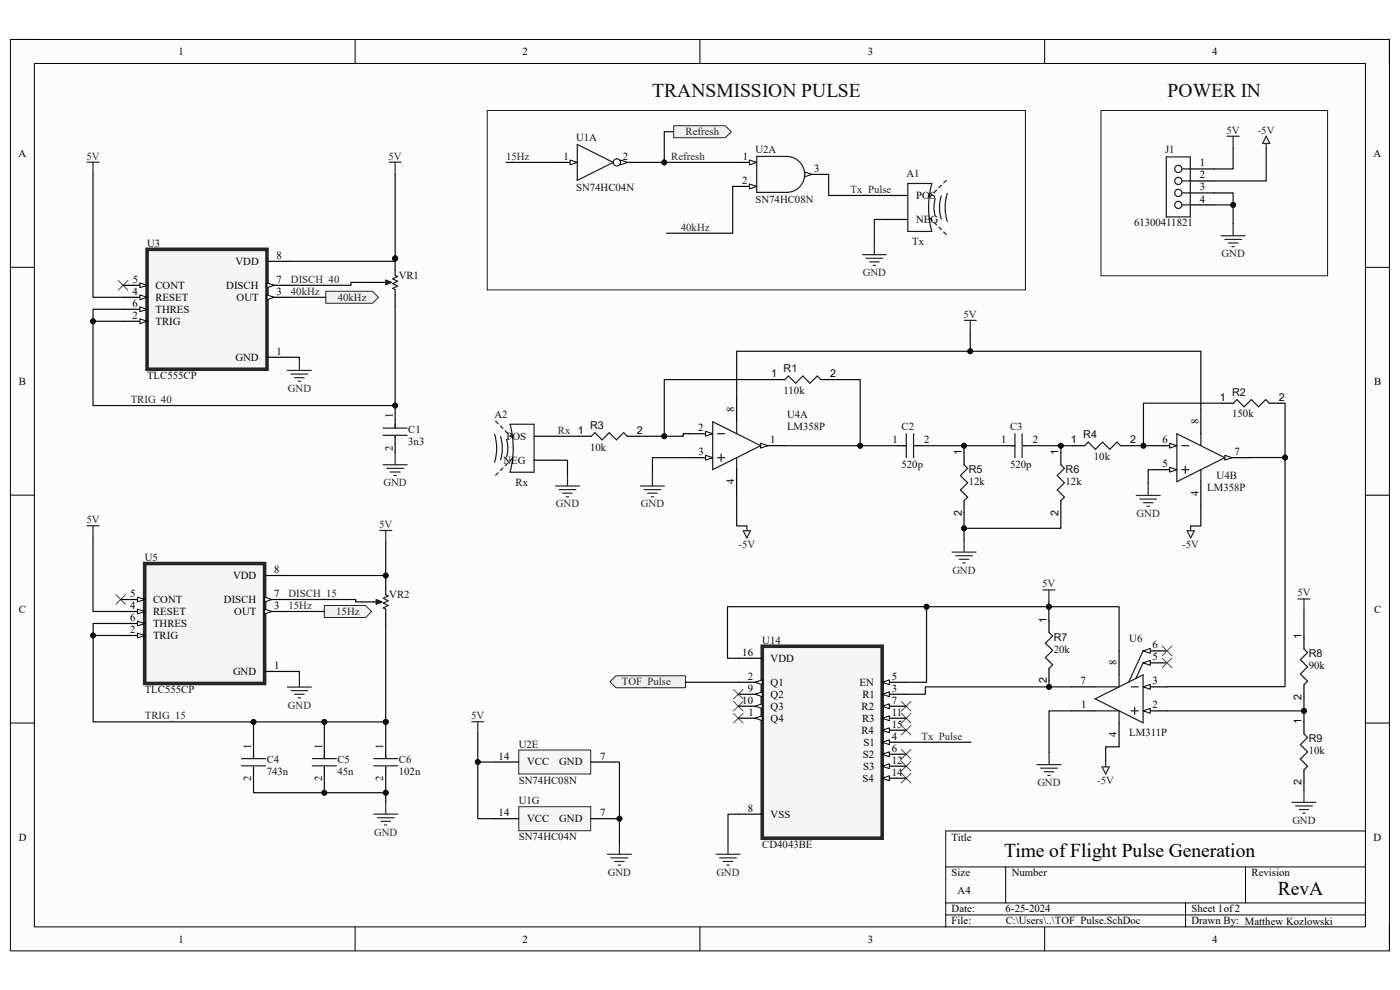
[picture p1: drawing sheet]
<svg xmlns="http://www.w3.org/2000/svg" width="297mm" height="210mm" viewBox="0 0 297 210" stroke-linecap="round" stroke-linejoin="round" font-family="sans-serif">
<path d="M2.2 8.4h292.6v193.3h-292.6z" fill-rule="evenodd" fill="#fcfcfc"/>
<path d="M2.2 8.4h292.6v193.3h-292.6z" fill="none" stroke="#000" stroke-width=".21"/>
<path d="M7.3 13.5h282.4v183.1h-282.4z" fill-rule="evenodd" fill="#fcfcfc"/>
<g fill="none" stroke="#000" stroke-width=".21">
<path d="M2.2 8.4h5.1M7.3 13.5h282.4v183.1h-282.4zM75.3 8.4v5.1M148.5 8.4v5.1M221.6 8.4v5.1M289.7 8.4h5.1v5.1M2.2 56.7h5.1M289.7 56.7h5.1M2.2 105h5.1M289.7 105.1h5.1M2.2 153.4h5.1M289.7 153.4h5.1"/>
<path d="M289.7 176.3h-89.1v20.3M75.3 196.6v5.1M148.5 196.6v5.1M200.6 183.9h89.1M200.6 191.5h89.1M200.6 194.1h89.1M213.4 183.9v7.6M221.6 196.6v5.1M251.5 191.5v5.1M264.2 183.9v7.6M294.8 196.6v5.1"/>
</g>
<g fill="none" stroke="#262626" stroke-width=".25">
<path d="M18.5 34.4h2.5M19.7 34.4v2.6M82.6 34.4h2.5M83.8 34.4v2.6M260.3 28.9h2.6M261.6 28.9v2.6M268.6 28.9l.8 1.5h-1.5zM268.6 30.4v1.1M259.1 50h5.1M259.8 50.8h3.6M260.6 51.6h2M261.4 52.3h.5"/>
<path d="M261.6 47.5v2.5M61 78.6h5.1M61.7 79.3h3.6M63.5 76v2.6M62.5 80.1h2M63.3 80.9h.5M81.3 98.6h5.1M82.1 99.4h3.5M83.8 96v2.6M82.8 100.1h2.1M83.6 100.9h.5"/>
</g>
<path d="M25.1 59.5l2 2M27.1 59.5l-2 2" fill="none" stroke="#4c4c4c" stroke-width=".21"/>
<path d="M76.7 127.7h2.6M81.8 122.6v2.5" fill="none" stroke="#000" stroke-width=".25"/>
<path d="M79.3 127.7h1.3" fill="none" stroke="#1c1c1c" stroke-width=".25"/>
<path d="M79.8 127.2l1.3 .5-1.3 .5z" fill="#1c1c1c"/>
<g fill="none" stroke="#1c1c1c" stroke-width=".25">
<path d="M247.4 33.3h5.1v12.7h-5.1zM250.7 38.4h1.8M250.7 35.8h1.8M250.7 43.5h1.8M250.7 40.9h1.8M79.8 127.2l1.3 .5-1.3 .5zM81.8 125.1v1.1l.5 .2-1 .5 1 .5-1 .5 1 .5-1 .6 .5 .2v1"/>
<circle cx="250" cy="38.4" r=".76"/>
<circle cx="250" cy="35.8" r=".76"/>
<circle cx="250" cy="43.5" r=".76"/>
<circle cx="250" cy="40.9" r=".76"/>
</g>
<path d="M252.5 38.4h5.1M252.5 35.8h5.1M252.5 40.9h5.1M252.5 43.5h5.1M81.8 130.2v2.6" fill="none" stroke="#000" stroke-width=".25"/>
<path d="M18.5 111.5h2.5M19.7 111.5v2.6M80.6 112.5h2.5M81.8 112.5v2.6M61 145.7h5.1M61.7 146.5h3.6M62.5 147.3h2M63.3 148h.5M63.5 143.2v2.5" fill="none" stroke="#262626" stroke-width=".25"/>
<path d="M24.6 126.2l2 2M26.6 126.2l-2 2" fill="none" stroke="#4c4c4c" stroke-width=".21"/>
<path d="M68.8 128.4h8.8l1.2 1.3-1.2 1.3h-8.8z" fill-rule="evenodd" fill="#f0f0f0"/>
<path d="M68.8 128.4h8.8l1.2 1.3-1.2 1.3h-8.8z" fill="none" stroke="#262626" stroke-width=".21"/>
<path d="M69.1 61.8h9.9l1.3 1.3-1.3 1.2h-9.9z" fill-rule="evenodd" fill="#f0f0f0"/>
<path d="M69.1 61.8h9.9l1.3 1.3-1.3 1.2h-9.9z" fill="none" stroke="#262626" stroke-width=".21"/>
<path d="M117.4 34.5h5.1M83.8 89v1.8M83.8 92.6v1.5M53.8 159.2v1.7M68.8 159.2v1.7M81.8 159.2v1.7M53.8 162.7v1.5M68.8 162.7v1.5M81.8 162.7v1.5" fill="none" stroke="#000" stroke-width=".25"/>
<g fill="none" stroke="#1c1c1c" stroke-width=".25">
<path d="M81.3 90.8h5.1M81.3 92.3h5.1M83.8 90.1v.7M83.8 92.6v.3M51.2 160.9h5.1M51.2 162.5h5.1M53.8 160.2v.7M53.8 162.7v.3M66.3 160.9h5.1M66.3 162.5h5.1M68.8 160.2v.7M68.8 162.7v.3"/>
<path d="M79.3 160.9h5.1M79.3 162.5h5.1M81.8 160.2v.7M81.8 162.7v.3"/>
</g>
<path d="M79.3 172.7h5.1M80.1 173.5h3.5M80.8 174.2h2M81.6 175h.5M81.8 170.2v2.5" fill="none" stroke="#262626" stroke-width=".25"/>
<path d="M120.9 33.9l1.6 .6-1.6 .5z" fill="#fbfbfb"/>
<path d="M120.9 33.9l1.6 .6-1.6 .5z" fill="none" stroke="#000" stroke-width=".21"/>
<path d="M130.1 34.5h5.1" fill="none" stroke="#000" stroke-width=".25"/>
<circle cx="130.9" cy="34.5" r=".76" fill="#fbfbfb"/>
<circle cx="130.9" cy="34.5" r=".76" fill="none" stroke="#000" stroke-width=".21"/>
<path d="M131.6 33.9l1.6 .6-1.6 .5z" fill="#fbfbfb"/>
<path d="M131.6 33.9l1.6 .6-1.6 .5z" fill="none" stroke="#000" stroke-width=".21"/>
<path d="M122.5 30.6l7.6 3.9-7.6 3.8z" fill="none" stroke="#1c1c1c" stroke-width=".25"/>
<path d="M110.1 171.1h15.2v5.1h-15.2z" fill-rule="evenodd" fill="#f5f5f5"/>
<path d="M110.1 171.1h15.2v5.1h-15.2z" fill="none" stroke="#262626" stroke-width=".21"/>
<path d="M105 173.7h5.1M125.3 173.7h5.1" fill="none" stroke="#000" stroke-width=".25"/>
<path d="M100.1 153.1h2.5M101.4 153.1v2.5M131.4 178.7v2.5M128.9 181.2h5.1M129.6 182h3.6M130.4 182.8h2M131.2 183.5h.5" fill="none" stroke="#262626" stroke-width=".25"/>
<circle cx="83.8" cy="54.8" r=".51" fill="#0e0e0e"/>
<circle cx="83.8" cy="54.8" r=".51" fill="none" stroke="#0e0e0e" stroke-width=".21"/>
<path d="M78.7 59.9h2.6M83.8 54.8v2.6" fill="none" stroke="#000" stroke-width=".25"/>
<circle cx="83.8" cy="54.8" r=".51" fill="#0e0e0e"/>
<circle cx="83.8" cy="54.8" r=".51" fill="none" stroke="#0e0e0e" stroke-width=".21"/>
<path d="M81.3 59.9h1.3" fill="none" stroke="#1c1c1c" stroke-width=".25"/>
<path d="M81.8 59.4l1.3 .5-1.3 .5z" fill="#1c1c1c"/>
<path d="M81.8 59.4l1.3 .5-1.3 .5zM83.8 57.4v1l.5 .2-1 .6 1 .5-1 .5 1 .5-1 .5 .5 .2v1.1" fill="none" stroke="#1c1c1c" stroke-width=".25"/>
<path d="M155.4 34.5h5.1M83.8 62.5v2.5" fill="none" stroke="#000" stroke-width=".25"/>
<path d="M159 33.9l1.5 .6-1.5 .5z" fill="#fbfbfb"/>
<path d="M159 33.9l1.5 .6-1.5 .5z" fill="none" stroke="#000" stroke-width=".21"/>
<path d="M155.4 39.5h5.1" fill="none" stroke="#000" stroke-width=".25"/>
<path d="M159 39l1.5 .5-1.5 .6z" fill="#fbfbfb"/>
<path d="M159 39l1.5 .5-1.5 .6z" fill="none" stroke="#000" stroke-width=".21"/>
<path d="M170.7 37h5.1" fill="none" stroke="#000" stroke-width=".25"/>
<path d="M170.7 36.5l1.5 .5-1.5 .5z" fill="#fbfbfb"/>
<path d="M170.7 36.5l1.5 .5-1.5 .5z" fill="none" stroke="#000" stroke-width=".21"/>
<path d="M160.5 33.2h6.4a3.8 3.8 0 0 1 3.8 3.8 3.8 3.8 0 0 1-3.8 3.8h-6.4z" fill="none" stroke="#1c1c1c" stroke-width=".25"/>
<path d="M110.1 159.1h15.2v5.1h-15.2z" fill-rule="evenodd" fill="#f5f5f5"/>
<path d="M110.1 159.1h15.2v5.1h-15.2z" fill="none" stroke="#262626" stroke-width=".21"/>
<path d="M187.5 41.5h5.1M187.5 46.6h5.1M113.3 92.5h5.1M113.3 97.6h5.1M161.4 94.5h5.1M190.5 94.6h1.8M194.1 94.6h1.5M213.5 94.6h1.8M217.1 94.6h1.5M105 161.7h5.1M125.3 161.7h5.1" fill="none" stroke="#000" stroke-width=".25"/>
<path d="M103.4 23.4h114.1v38.1h-114.1zM233.6 23.4h48v35.1h-48z" fill="none" stroke="#1c1c1c" stroke-width=".21"/>
<g fill="none" stroke="#262626" stroke-width=".25">
<path d="M183 54h5M183.7 54.8h3.6M184.5 55.6h2M185.2 56.3h.5M185.5 51.5v2.5M204.6 68h2.5M205.8 68v2.5M117.8 103.1h5.1M118.6 103.9h3.6M119.4 104.6h2M120.1 105.4h.5M120.4 100.6v2.5"/>
<path d="M135.9 103.1h5.1M136.6 103.9h3.6M137.4 104.6h2M138.2 105.4h.5M138.4 100.6v2.5M202 117.1h5.1M202.7 117.9h3.6M203.5 118.6h2M204.3 119.4h.5M204.5 114.6v2.5M251.8 112.6h1.6l-.8 1.5zM252.6 111.6v1"/>
</g>
<g fill="none" stroke="#1c1c1c" stroke-width=".25">
<path d="M192.6 38.9h5.1a19.5 19.5 0 0 0 0 10.2h-5.1zM199.7 39.3l-.5 .5M200.7 38.3l-.5 .5M197.2 46.2l.5 .5M197.7 41.3l-.5 .5M198.2 47.2l.5 .5M198.4 42.2l-.3 1.8 .3 1.9M198.7 40.3l-.5 .5M199.2 48.2l.5 .5M199.7 41.5l-.4 2.2 .1 1.4 .3 1.4M200.2 49.2l.5 .5M201 41a10.1 10.1 0 0 0 0 6"/>
<path d="M104.9 92.1a10.1 10.1 0 0 1 0 6M105.2 89.4l.5 .5M106.2 90.4l.5 .5M106.2 92.6l.4 2.1-.1 1.5-.3 1.4M106.7 99.3l-.5 .5M107.2 91.4l.5 .5M107.5 93.2l.2 1.9-.2 1.8M107.7 98.3l-.5 .5M108.2 90h5.1v10.2h-5.1a19.6 19.6 0 0 0 0-10.2zM108.2 92.4l.5 .5M108.7 97.3l-.5 .5M191.5 94.6h.8"/>
<path d="M192.3 92v5.1M193.8 92v5.1M194.1 94.6h.2M214.6 94.6h.7M215.3 92v5.1M216.8 92v5.1M217.1 94.6h.2M105.7 100.3l-.5 .5"/>
</g>
<path d="M161.4 94l1.5 .5-1.5 .6z" fill="#fbfbfb"/>
<path d="M161.4 94l1.5 .5-1.5 .6z" fill="none" stroke="#000" stroke-width=".21"/>
<path d="M146.1 92h5.1" fill="none" stroke="#000" stroke-width=".25"/>
<path d="M149.7 91.5l1.5 .5-1.5 .5z" fill="#fbfbfb"/>
<path d="M149.7 91.5l1.5 .5-1.5 .5z" fill="none" stroke="#000" stroke-width=".21"/>
<path d="M146.1 97.1h5.1" fill="none" stroke="#000" stroke-width=".25"/>
<path d="M149.7 96.6l1.5 .5-1.5 .5z" fill="#fbfbfb"/>
<path d="M149.7 96.6l1.5 .5-1.5 .5z" fill="none" stroke="#000" stroke-width=".21"/>
<path d="M151.2 89.5l10.2 5-10.2 5.1zM152.2 92h1.5M152.2 97.1h1.5M153 96.3v1.6M156.3 89.5v2.5M156.3 97.1v2.5" fill="none" stroke="#1c1c1c" stroke-width=".25"/>
<path d="M156.3 84.4v5.1M156.3 99.6v5.1M244.6 99.6h5.1" fill="none" stroke="#000" stroke-width=".25"/>
<path d="M248.1 99.1l1.6 .5-1.6 .6z" fill="#fbfbfb"/>
<path d="M248.1 99.1l1.6 .5-1.6 .6z" fill="none" stroke="#000" stroke-width=".21"/>
<path d="M244.6 94.6h5.1" fill="none" stroke="#000" stroke-width=".25"/>
<path d="M248.1 94l1.6 .6-1.6 .5z" fill="#fbfbfb"/>
<path d="M248.1 94l1.6 .6-1.6 .5z" fill="none" stroke="#000" stroke-width=".21"/>
<path d="M259.9 97.1h5" fill="none" stroke="#000" stroke-width=".25"/>
<path d="M259.9 96.6l1.5 .5-1.5 .5z" fill="#fbfbfb"/>
<path d="M259.9 96.6l1.5 .5-1.5 .5z" fill="none" stroke="#000" stroke-width=".21"/>
<path d="M249.7 92l10.2 5.1-10.2 5.1zM250.7 94.6h1.5M250.7 99.6h1.5M251.5 98.9v1.5M254.8 92v2.6M254.8 99.6v2.6" fill="none" stroke="#1c1c1c" stroke-width=".25"/>
<path d="M254.8 86.9v5.1M254.8 102.2v5.1M227.2 150.8h5.1M242.5 150.8h5.1" fill="none" stroke="#000" stroke-width=".25"/>
<path d="M241 105.1h5.1M241.8 105.9h3.6M242.6 106.6h2M243.3 107.4h.5M243.6 102.6v2.5" fill="none" stroke="#262626" stroke-width=".25"/>
<path d="M242.5 150.8l1.5-.5v1z" fill="#fbfbfb"/>
<path d="M242.5 150.8l1.5-.5v1z" fill="none" stroke="#000" stroke-width=".21"/>
<path d="M242.5 145.7h5.1" fill="none" stroke="#000" stroke-width=".25"/>
<path d="M242.5 145.7l1.5-.5v1z" fill="#fbfbfb"/>
<path d="M242.5 145.7l1.5-.5v1z" fill="none" stroke="#000" stroke-width=".21"/>
<path d="M237.4 153.3v5.1M242.5 140.6h5.1" fill="none" stroke="#000" stroke-width=".25"/>
<path d="M242.5 140.6l1.5-.5v1z" fill="#fbfbfb"/>
<path d="M242.5 140.6l1.5-.5v1z" fill="none" stroke="#000" stroke-width=".21"/>
<path d="M242.5 138.1h5.1" fill="none" stroke="#000" stroke-width=".25"/>
<path d="M242.5 138.1l1.5-.5v1z" fill="#fbfbfb"/>
<path d="M242.5 138.1l1.5-.5v1z" fill="none" stroke="#000" stroke-width=".21"/>
<path d="M237.4 138.1v5.1M227.2 145.7h5.1" fill="none" stroke="#000" stroke-width=".25"/>
<path d="M242.5 138.1l-3.1 6.6M232.3 148.3l10.2-5.1v10.1zM232.3 150.8h5.1v2.5M237.4 143.2v2.5h-5.1M240 145.7h1.5M240 150.8h1.5M240.7 150v1.6M242.5 140.6l-1.5 3.3" fill="none" stroke="#1c1c1c" stroke-width=".25"/>
<g fill="none" stroke="#262626" stroke-width=".25">
<path d="M221.2 125.1h2.6M222.5 125.1v2.6M275.4 127.1h2.5M276.6 127.1v2.5M222.6 159.6v2.6M154.4 178.7v2.5M220 162.2h5.1M220.8 163h3.5M221.5 163.7h2.1M222.3 164.5h.5M233.8 162.7h1.5l-.7 1.5zM234.6 161.7v1"/>
<path d="M274.1 170.2h5.1M274.9 171h3.5M275.6 171.7h2.1M276.4 172.5h.5M276.6 167.7v2.5M151.9 181.2h5.1M152.7 182h3.5M153.4 182.8h2.1M154.2 183.5h.5"/>
</g>
<g fill="none" stroke="#4c4c4c" stroke-width=".21">
<path d="M155.6 151.3l2 2.1M155.6 148.8l2 2M155.6 146.3l2 2M157.6 151.3l-2 2.1M157.6 148.8l-2 2M157.6 146.3l-2 2M191.2 148.8l2.1 2M191.2 151.4l2.1 2M191.2 153.9l2.1 2M191.2 159l2.1 2M193.3 148.8l-2.1 2M193.3 151.4l-2.1 2"/>
<path d="M193.3 153.9l-2.1 2M193.3 159l-2.1 2M191.2 161.5l2.1 2.1M191.2 164.1l2.1 2M193.3 161.5l-2.1 2.1M193.3 164.1l-2.1 2"/>
</g>
<path d="M129.4 144.6l1.3-1.2h14.7v2.5h-14.7z" fill-rule="evenodd" fill="#f0f0f0"/>
<path d="M129.4 144.6l1.3-1.2h14.7v2.5h-14.7z" fill="none" stroke="#262626" stroke-width=".21"/>
<path d="M157.7 112.6h1.5l-.8 1.5zM158.4 111.6v1" fill="none" stroke="#262626" stroke-width=".25"/>
<path d="M142.9 26.7h11l1.2 1.2-1.2 1.3h-11z" fill-rule="evenodd" fill="#f0f0f0"/>
<path d="M142.9 26.7h11l1.2 1.2-1.2 1.3h-11z" fill="none" stroke="#262626" stroke-width=".21"/>
<path d="M246.6 137.1l2 2M246.6 139.6l2 2M248.6 137.1l-2 2M248.6 139.6l-2 2" fill="none" stroke="#4c4c4c" stroke-width=".21"/>
<g fill="none" stroke="#000" stroke-width=".25">
<path d="M122.9 92.5h2.5M133.1 92.5h2.5M164 80.5h2.5M174.1 80.5h2.6M204.5 96.1v2.5M225.1 96.1v2.5M227.6 94.6h2.5M237.7 94.6h2.6M259.1 85.5h2.6M269.3 85.5h2.5M204.5 106.2v2.6M225.1 106.2v2.6"/>
<path d="M222.5 131.6v2.6M276.6 135.1v2.6M222.5 141.8v2.5M276.6 145.3v2.5M276.6 153.1v2.6M276.6 163.3v2.6"/>
</g>
<path d="M125.4 92.5l.8-.7 1.5 1.5 1.6-1.5 1.5 1.5 1.5-1.5 .8 .7M166.5 80.5l.8-.7 1.5 1.5 1.5-1.5 1.5 1.5 .8-.8M172.6 80.5l.8-.7 .7 .7M204.5 98.6l.8 .8-1.5 1.5 1.5 1.5-1.5 1.5 1.5 1.6-.8 .7M225.1 98.6l.7 .8-1.5 1.5 1.5 1.5-1.5 1.5 1.5 1.6-.7 .7M230.1 94.6l.8-.8 1.5 1.5 1.5-1.5 1.5 1.5 1.6-1.5 .7 .8M261.7 85.5l.7-.7 1.5 1.5 1.6-1.5 1.5 1.5 1.5-1.5 .8 .7M222.5 134.2l.8 .7-1.5 1.5 1.5 1.6-1.5 1.5 1.5 1.5-.8 .8M276.6 137.7l.8 .7-1.5 1.5 1.5 1.6-1.5 1.5 1.5 1.5-.8 .8M276.6 155.7l.8 .8-1.5 1.5 1.5 1.5-1.5 1.5 1.5 1.6-.8 .7" fill="none" stroke="#1c1c1c" stroke-width=".25"/>
<path d="M31.2 52.9h25.4v25.4h-25.4z" fill-rule="evenodd" fill="#f5f5f5"/>
<path d="M31.2 52.9h25.4v25.4h-25.4z" fill="none" stroke="#262626" stroke-width=".76"/>
<path d="M26.1 60.5h5.1" fill="none" stroke="#000" stroke-width=".25"/>
<path d="M29.7 60l1.5 .5-1.5 .5z" fill="#fbfbfb"/>
<path d="M29.7 60l1.5 .5-1.5 .5z" fill="none" stroke="#000" stroke-width=".21"/>
<path d="M26.1 63.1h5.1" fill="none" stroke="#000" stroke-width=".25"/>
<path d="M29.7 62.6l1.5 .5-1.5 .5z" fill="#fbfbfb"/>
<path d="M29.7 62.6l1.5 .5-1.5 .5z" fill="none" stroke="#000" stroke-width=".21"/>
<path d="M26.1 65.6h5.1" fill="none" stroke="#000" stroke-width=".25"/>
<path d="M29.7 65.1l1.5 .5-1.5 .5z" fill="#fbfbfb"/>
<path d="M29.7 65.1l1.5 .5-1.5 .5z" fill="none" stroke="#000" stroke-width=".21"/>
<path d="M26.1 68.2h5.1" fill="none" stroke="#000" stroke-width=".25"/>
<path d="M29.7 67.6l1.5 .6-1.5 .5z" fill="#fbfbfb"/>
<path d="M29.7 67.6l1.5 .6-1.5 .5z" fill="none" stroke="#000" stroke-width=".21"/>
<path d="M56.6 55.4h5.1M56.6 60.5h5.1" fill="none" stroke="#000" stroke-width=".25"/>
<path d="M56.6 60l1.6 .5-1.6 .5z" fill="#fbfbfb"/>
<path d="M56.6 60l1.6 .5-1.6 .5z" fill="none" stroke="#000" stroke-width=".21"/>
<path d="M56.6 63.1h5.1" fill="none" stroke="#000" stroke-width=".25"/>
<path d="M56.6 62.6l1.6 .5-1.6 .5z" fill="#fbfbfb"/>
<path d="M56.6 62.6l1.6 .5-1.6 .5z" fill="none" stroke="#000" stroke-width=".21"/>
<path d="M56.6 75.8h5.1" fill="none" stroke="#000" stroke-width=".25"/>
<path d="M30.7 119.5h25.4v25.5h-25.4z" fill-rule="evenodd" fill="#f5f5f5"/>
<path d="M30.7 119.5h25.4v25.5h-25.4z" fill="none" stroke="#262626" stroke-width=".76"/>
<path d="M25.6 127.2h5.1" fill="none" stroke="#000" stroke-width=".25"/>
<path d="M29.2 126.7l1.5 .5-1.5 .5z" fill="#fbfbfb"/>
<path d="M29.2 126.7l1.5 .5-1.5 .5z" fill="none" stroke="#000" stroke-width=".21"/>
<path d="M25.6 129.7h5.1" fill="none" stroke="#000" stroke-width=".25"/>
<path d="M29.2 129.2l1.5 .5-1.5 .5z" fill="#fbfbfb"/>
<path d="M29.2 129.2l1.5 .5-1.5 .5z" fill="none" stroke="#000" stroke-width=".21"/>
<path d="M25.6 132.3h5.1" fill="none" stroke="#000" stroke-width=".25"/>
<path d="M29.2 131.8l1.5 .5-1.5 .5z" fill="#fbfbfb"/>
<path d="M29.2 131.8l1.5 .5-1.5 .5z" fill="none" stroke="#000" stroke-width=".21"/>
<path d="M25.6 134.8h5.1" fill="none" stroke="#000" stroke-width=".25"/>
<path d="M29.2 134.3l1.5 .5-1.5 .5z" fill="#fbfbfb"/>
<path d="M29.2 134.3l1.5 .5-1.5 .5z" fill="none" stroke="#000" stroke-width=".21"/>
<path d="M56.1 122.1h5.1M56.1 127.2h5.1" fill="none" stroke="#000" stroke-width=".25"/>
<path d="M56.1 126.7l1.6 .5-1.6 .5z" fill="#fbfbfb"/>
<path d="M56.1 126.7l1.6 .5-1.6 .5z" fill="none" stroke="#000" stroke-width=".21"/>
<path d="M56.1 129.7h5.1" fill="none" stroke="#000" stroke-width=".25"/>
<path d="M56.1 129.2l1.6 .5-1.6 .5z" fill="#fbfbfb"/>
<path d="M56.1 129.2l1.6 .5-1.6 .5z" fill="none" stroke="#000" stroke-width=".21"/>
<path d="M56.1 142.4h5.1" fill="none" stroke="#000" stroke-width=".25"/>
<path d="M161.7 137.1h25.5v40.7h-25.5z" fill-rule="evenodd" fill="#f5f5f5"/>
<path d="M161.7 137.1h25.5v40.7h-25.5z" fill="none" stroke="#262626" stroke-width=".76"/>
<path d="M187.2 144.7h5" fill="none" stroke="#000" stroke-width=".25"/>
<path d="M187.2 144.7l1.5-.5v1z" fill="#fbfbfb"/>
<path d="M187.2 144.7l1.5-.5v1z" fill="none" stroke="#000" stroke-width=".21"/>
<path d="M187.2 147.3h5" fill="none" stroke="#000" stroke-width=".25"/>
<path d="M187.2 147.3l1.5-.5v1z" fill="#fbfbfb"/>
<path d="M187.2 147.3l1.5-.5v1z" fill="none" stroke="#000" stroke-width=".21"/>
<path d="M187.2 149.8h5" fill="none" stroke="#000" stroke-width=".25"/>
<path d="M187.2 149.8l1.5-.5v1z" fill="#fbfbfb"/>
<path d="M187.2 149.8l1.5-.5v1z" fill="none" stroke="#000" stroke-width=".21"/>
<path d="M187.2 152.4h5" fill="none" stroke="#000" stroke-width=".25"/>
<path d="M187.2 152.4l1.5-.5v1z" fill="#fbfbfb"/>
<path d="M187.2 152.4l1.5-.5v1z" fill="none" stroke="#000" stroke-width=".21"/>
<path d="M187.2 154.9h5" fill="none" stroke="#000" stroke-width=".25"/>
<path d="M187.2 154.9l1.5-.5v1z" fill="#fbfbfb"/>
<path d="M187.2 154.9l1.5-.5v1z" fill="none" stroke="#000" stroke-width=".21"/>
<path d="M187.2 157.5h5" fill="none" stroke="#000" stroke-width=".25"/>
<path d="M187.2 157.5l1.5-.6v1.1z" fill="#fbfbfb"/>
<path d="M187.2 157.5l1.5-.6v1.1z" fill="none" stroke="#000" stroke-width=".21"/>
<path d="M187.2 160h5" fill="none" stroke="#000" stroke-width=".25"/>
<path d="M187.2 160l1.5-.5v1z" fill="#fbfbfb"/>
<path d="M187.2 160l1.5-.5v1z" fill="none" stroke="#000" stroke-width=".21"/>
<path d="M187.2 162.5h5" fill="none" stroke="#000" stroke-width=".25"/>
<path d="M187.2 162.5l1.5-.5v1z" fill="#fbfbfb"/>
<path d="M187.2 162.5l1.5-.5v1z" fill="none" stroke="#000" stroke-width=".21"/>
<path d="M187.2 165.1h5" fill="none" stroke="#000" stroke-width=".25"/>
<path d="M187.2 165.1l1.5-.5v1z" fill="#fbfbfb"/>
<path d="M187.2 165.1l1.5-.5v1z" fill="none" stroke="#000" stroke-width=".21"/>
<path d="M156.6 139.6h5.1M156.6 144.7h5.1" fill="none" stroke="#000" stroke-width=".25"/>
<path d="M160.2 144.7l1.5-.5v1z" fill="#fbfbfb"/>
<path d="M160.2 144.7l1.5-.5v1z" fill="none" stroke="#000" stroke-width=".21"/>
<path d="M156.6 147.3h5.1" fill="none" stroke="#000" stroke-width=".25"/>
<path d="M160.2 147.3l1.5-.5v1z" fill="#fbfbfb"/>
<path d="M160.2 147.3l1.5-.5v1z" fill="none" stroke="#000" stroke-width=".21"/>
<path d="M156.6 149.8h5.1" fill="none" stroke="#000" stroke-width=".25"/>
<path d="M160.2 149.8l1.5-.5v1z" fill="#fbfbfb"/>
<path d="M160.2 149.8l1.5-.5v1z" fill="none" stroke="#000" stroke-width=".21"/>
<path d="M156.6 152.4h5.1" fill="none" stroke="#000" stroke-width=".25"/>
<path d="M160.2 152.4l1.5-.5v1z" fill="#fbfbfb"/>
<path d="M160.2 152.4l1.5-.5v1z" fill="none" stroke="#000" stroke-width=".21"/>
<path d="M156.6 172.7h5.1" fill="none" stroke="#000" stroke-width=".25"/>
<path d="M83.8 94.1v1.9M81.8 115.1v7.5" fill="none" stroke="#0e0e0e" stroke-width=".25"/>
<circle cx="81.8" cy="122.1" r=".51" fill="#0e0e0e"/>
<circle cx="81.8" cy="122.1" r=".51" fill="none" stroke="#0e0e0e" stroke-width=".21"/>
<path d="M261.6 31.5v4.3h-4M257.6 43.5h4" fill="none" stroke="#0e0e0e" stroke-width=".25"/>
<circle cx="261.6" cy="43.5" r=".51" fill="#0e0e0e"/>
<circle cx="261.6" cy="43.5" r=".51" fill="none" stroke="#0e0e0e" stroke-width=".21"/>
<path d="M268.6 31.5v6.9h-11M81.8 153.1v6.1" fill="none" stroke="#0e0e0e" stroke-width=".25"/>
<circle cx="81.8" cy="153.1" r=".51" fill="#0e0e0e"/>
<circle cx="81.8" cy="153.1" r=".51" fill="none" stroke="#0e0e0e" stroke-width=".21"/>
<path d="M81.8 132.8v20.3" fill="none" stroke="#0e0e0e" stroke-width=".25"/>
<circle cx="81.8" cy="153.1" r=".51" fill="#0e0e0e"/>
<circle cx="81.8" cy="153.1" r=".51" fill="none" stroke="#0e0e0e" stroke-width=".21"/>
<path d="M81.8 153.1h-13v6.1" fill="none" stroke="#0e0e0e" stroke-width=".25"/>
<circle cx="68.8" cy="153.1" r=".51" fill="#0e0e0e"/>
<circle cx="68.8" cy="153.1" r=".51" fill="none" stroke="#0e0e0e" stroke-width=".21"/>
<circle cx="81.8" cy="153.1" r=".51" fill="#0e0e0e"/>
<circle cx="81.8" cy="153.1" r=".51" fill="none" stroke="#0e0e0e" stroke-width=".21"/>
<path d="M53.8 153.1v6.1" fill="none" stroke="#0e0e0e" stroke-width=".25"/>
<circle cx="53.8" cy="153.1" r=".51" fill="#0e0e0e"/>
<circle cx="53.8" cy="153.1" r=".51" fill="none" stroke="#0e0e0e" stroke-width=".21"/>
<path d="M68.8 164.2v4" fill="none" stroke="#0e0e0e" stroke-width=".25"/>
<circle cx="68.8" cy="168.2" r=".51" fill="#0e0e0e"/>
<circle cx="68.8" cy="168.2" r=".51" fill="none" stroke="#0e0e0e" stroke-width=".21"/>
<path d="M130.4 173.7h1v5" fill="none" stroke="#0e0e0e" stroke-width=".25"/>
<circle cx="131.4" cy="173.7" r=".51" fill="#0e0e0e"/>
<circle cx="131.4" cy="173.7" r=".51" fill="none" stroke="#0e0e0e" stroke-width=".21"/>
<path d="M83.8 37v17.8" fill="none" stroke="#0e0e0e" stroke-width=".25"/>
<circle cx="83.8" cy="54.8" r=".51" fill="#0e0e0e"/>
<circle cx="83.8" cy="54.8" r=".51" fill="none" stroke="#0e0e0e" stroke-width=".21"/>
<path d="M83.8 65v21" fill="none" stroke="#0e0e0e" stroke-width=".25"/>
<circle cx="83.8" cy="86" r=".51" fill="#0e0e0e"/>
<circle cx="83.8" cy="86" r=".51" fill="none" stroke="#0e0e0e" stroke-width=".21"/>
<path d="M107.4 34.5h10M135.2 34.5h20.2" fill="none" stroke="#0e0e0e" stroke-width=".25"/>
<circle cx="140.9" cy="34.5" r=".51" fill="#0e0e0e"/>
<circle cx="140.9" cy="34.5" r=".51" fill="none" stroke="#0e0e0e" stroke-width=".21"/>
<path d="M155.4 39.5v10h-14M101.4 161.7h3.6" fill="none" stroke="#0e0e0e" stroke-width=".25"/>
<circle cx="101.4" cy="161.7" r=".51" fill="#0e0e0e"/>
<circle cx="101.4" cy="161.7" r=".51" fill="none" stroke="#0e0e0e" stroke-width=".21"/>
<path d="M130.4 161.7h1v12" fill="none" stroke="#0e0e0e" stroke-width=".25"/>
<circle cx="131.4" cy="173.7" r=".51" fill="#0e0e0e"/>
<circle cx="131.4" cy="173.7" r=".51" fill="none" stroke="#0e0e0e" stroke-width=".21"/>
<path d="M257.6 40.9h4v6.6" fill="none" stroke="#0e0e0e" stroke-width=".25"/>
<circle cx="261.6" cy="43.5" r=".51" fill="#0e0e0e"/>
<circle cx="261.6" cy="43.5" r=".51" fill="none" stroke="#0e0e0e" stroke-width=".21"/>
<path d="M175.8 37v4.5h11.7M187.5 46.6h-2v4.9M118.4 97.6h2v3M146.1 97.1h-7.7v3.5M182.5 94.6h8" fill="none" stroke="#0e0e0e" stroke-width=".25"/>
<circle cx="182.5" cy="94.6" r=".51" fill="#0e0e0e"/>
<circle cx="182.5" cy="94.6" r=".51" fill="none" stroke="#0e0e0e" stroke-width=".21"/>
<path d="M205.8 74.5h49v12.4M244.6 99.6h-1v3" fill="none" stroke="#0e0e0e" stroke-width=".25"/>
<circle cx="205.8" cy="74.5" r=".51" fill="#0e0e0e"/>
<circle cx="205.8" cy="74.5" r=".51" fill="none" stroke="#0e0e0e" stroke-width=".21"/>
<path d="M205.8 70.5v4h-49.5v9.9" fill="none" stroke="#0e0e0e" stroke-width=".25"/>
<circle cx="205.8" cy="74.5" r=".51" fill="#0e0e0e"/>
<circle cx="205.8" cy="74.5" r=".51" fill="none" stroke="#0e0e0e" stroke-width=".21"/>
<path d="M264.9 97.1h7.7v48.6h-25M227.2 150.8h-4.6v8.8M237.4 158.4h-2.8v3.3" fill="none" stroke="#0e0e0e" stroke-width=".25"/>
<circle cx="272.6" cy="97.1" r=".51" fill="#0e0e0e"/>
<circle cx="272.6" cy="97.1" r=".51" fill="none" stroke="#0e0e0e" stroke-width=".21"/>
<path d="M101.4 155.6v18.1h3.6" fill="none" stroke="#0e0e0e" stroke-width=".25"/>
<circle cx="101.4" cy="161.7" r=".51" fill="#0e0e0e"/>
<circle cx="101.4" cy="161.7" r=".51" fill="none" stroke="#0e0e0e" stroke-width=".21"/>
<path d="M53.8 164.2v4h28" fill="none" stroke="#0e0e0e" stroke-width=".25"/>
<circle cx="68.8" cy="168.2" r=".51" fill="#0e0e0e"/>
<circle cx="68.8" cy="168.2" r=".51" fill="none" stroke="#0e0e0e" stroke-width=".21"/>
<circle cx="81.8" cy="168.2" r=".51" fill="#0e0e0e"/>
<circle cx="81.8" cy="168.2" r=".51" fill="none" stroke="#0e0e0e" stroke-width=".21"/>
<path d="M81.8 164.2v6" fill="none" stroke="#0e0e0e" stroke-width=".25"/>
<circle cx="81.8" cy="168.2" r=".51" fill="#0e0e0e"/>
<circle cx="81.8" cy="168.2" r=".51" fill="none" stroke="#0e0e0e" stroke-width=".21"/>
<path d="M142.9 27.9h-2v6.6M156.3 104.7v6.9h2.1M254.8 107.3v4.3h-2.2" fill="none" stroke="#0e0e0e" stroke-width=".25"/>
<circle cx="140.9" cy="34.5" r=".51" fill="#0e0e0e"/>
<circle cx="140.9" cy="34.5" r=".51" fill="none" stroke="#0e0e0e" stroke-width=".21"/>
<path d="M176.7 80.5h5.8v14.1h-16" fill="none" stroke="#0e0e0e" stroke-width=".25"/>
<circle cx="182.5" cy="94.6" r=".51" fill="#0e0e0e"/>
<circle cx="182.5" cy="94.6" r=".51" fill="none" stroke="#0e0e0e" stroke-width=".21"/>
<path d="M146.1 92h-1.2v.5h-9.3" fill="none" stroke="#0e0e0e" stroke-width=".25"/>
<circle cx="140.9" cy="92.5" r=".51" fill="#0e0e0e"/>
<circle cx="140.9" cy="92.5" r=".51" fill="none" stroke="#0e0e0e" stroke-width=".21"/>
<path d="M164 80.5h-23.1v12" fill="none" stroke="#0e0e0e" stroke-width=".25"/>
<circle cx="140.9" cy="92.5" r=".51" fill="#0e0e0e"/>
<circle cx="140.9" cy="92.5" r=".51" fill="none" stroke="#0e0e0e" stroke-width=".21"/>
<path d="M118.4 92.5h4.5M195.6 94.6h17.9" fill="none" stroke="#0e0e0e" stroke-width=".25"/>
<circle cx="204.5" cy="94.6" r=".51" fill="#0e0e0e"/>
<circle cx="204.5" cy="94.6" r=".51" fill="none" stroke="#0e0e0e" stroke-width=".21"/>
<path d="M204.5 94.6v1.5" fill="none" stroke="#0e0e0e" stroke-width=".25"/>
<circle cx="204.5" cy="94.6" r=".51" fill="#0e0e0e"/>
<circle cx="204.5" cy="94.6" r=".51" fill="none" stroke="#0e0e0e" stroke-width=".21"/>
<path d="M204.5 108.8v5.8" fill="none" stroke="#0e0e0e" stroke-width=".25"/>
<circle cx="204.5" cy="112.1" r=".51" fill="#0e0e0e"/>
<circle cx="204.5" cy="112.1" r=".51" fill="none" stroke="#0e0e0e" stroke-width=".21"/>
<path d="M225.1 108.8v3.3h-20.6" fill="none" stroke="#0e0e0e" stroke-width=".25"/>
<circle cx="204.5" cy="112.1" r=".51" fill="#0e0e0e"/>
<circle cx="204.5" cy="112.1" r=".51" fill="none" stroke="#0e0e0e" stroke-width=".21"/>
<path d="M225.1 94.6v1.5" fill="none" stroke="#0e0e0e" stroke-width=".25"/>
<circle cx="225.1" cy="94.6" r=".51" fill="#0e0e0e"/>
<circle cx="225.1" cy="94.6" r=".51" fill="none" stroke="#0e0e0e" stroke-width=".21"/>
<path d="M218.6 94.6h9" fill="none" stroke="#0e0e0e" stroke-width=".25"/>
<circle cx="225.1" cy="94.6" r=".51" fill="#0e0e0e"/>
<circle cx="225.1" cy="94.6" r=".51" fill="none" stroke="#0e0e0e" stroke-width=".21"/>
<path d="M240.3 94.6h4.3" fill="none" stroke="#0e0e0e" stroke-width=".25"/>
<circle cx="242.6" cy="94.6" r=".51" fill="#0e0e0e"/>
<circle cx="242.6" cy="94.6" r=".51" fill="none" stroke="#0e0e0e" stroke-width=".21"/>
<path d="M271.8 85.5h.8v11.6" fill="none" stroke="#0e0e0e" stroke-width=".25"/>
<circle cx="272.6" cy="97.1" r=".51" fill="#0e0e0e"/>
<circle cx="272.6" cy="97.1" r=".51" fill="none" stroke="#0e0e0e" stroke-width=".21"/>
<path d="M259.1 85.5h-16.5v9.1" fill="none" stroke="#0e0e0e" stroke-width=".25"/>
<circle cx="242.6" cy="94.6" r=".51" fill="#0e0e0e"/>
<circle cx="242.6" cy="94.6" r=".51" fill="none" stroke="#0e0e0e" stroke-width=".21"/>
<path d="M276.6 129.6v5.5M276.6 150.8v2.3M276.6 165.9v1.8" fill="none" stroke="#0e0e0e" stroke-width=".25"/>
<circle cx="276.6" cy="150.8" r=".51" fill="#0e0e0e"/>
<circle cx="276.6" cy="150.8" r=".51" fill="none" stroke="#0e0e0e" stroke-width=".21"/>
<path d="M276.6 147.8v3h-29" fill="none" stroke="#0e0e0e" stroke-width=".25"/>
<circle cx="276.6" cy="150.8" r=".51" fill="#0e0e0e"/>
<circle cx="276.6" cy="150.8" r=".51" fill="none" stroke="#0e0e0e" stroke-width=".21"/>
<path d="M222.5 144.3v1.4" fill="none" stroke="#0e0e0e" stroke-width=".25"/>
<circle cx="222.5" cy="145.7" r=".51" fill="#0e0e0e"/>
<circle cx="222.5" cy="145.7" r=".51" fill="none" stroke="#0e0e0e" stroke-width=".21"/>
<path d="M222.5 127.7v3.9" fill="none" stroke="#0e0e0e" stroke-width=".25"/>
<circle cx="222.5" cy="128.7" r=".51" fill="#0e0e0e"/>
<circle cx="222.5" cy="128.7" r=".51" fill="none" stroke="#0e0e0e" stroke-width=".21"/>
<path d="M222.5 128.7h14.9v9.4" fill="none" stroke="#0e0e0e" stroke-width=".25"/>
<circle cx="222.5" cy="128.7" r=".51" fill="#0e0e0e"/>
<circle cx="222.5" cy="128.7" r=".51" fill="none" stroke="#0e0e0e" stroke-width=".21"/>
<path d="M26.1 65.6h-6.4v20.4h64.1v3M61.7 63.1h7.4" fill="none" stroke="#0e0e0e" stroke-width=".25"/>
<circle cx="19.7" cy="68.2" r=".51" fill="#0e0e0e"/>
<circle cx="19.7" cy="68.2" r=".51" fill="none" stroke="#0e0e0e" stroke-width=".21"/>
<circle cx="83.8" cy="86" r=".51" fill="#0e0e0e"/>
<circle cx="83.8" cy="86" r=".51" fill="none" stroke="#0e0e0e" stroke-width=".21"/>
<path d="M19.7 68.2h6.4" fill="none" stroke="#0e0e0e" stroke-width=".25"/>
<circle cx="19.7" cy="68.2" r=".51" fill="#0e0e0e"/>
<circle cx="19.7" cy="68.2" r=".51" fill="none" stroke="#0e0e0e" stroke-width=".21"/>
<path d="M19.7 37v26.1h6.4M78.7 59.9h-4.2v.6h-12.8M61.7 75.8h1.8v.2M61.2 122.1h20.6" fill="none" stroke="#0e0e0e" stroke-width=".25"/>
<circle cx="81.8" cy="122.1" r=".51" fill="#0e0e0e"/>
<circle cx="81.8" cy="122.1" r=".51" fill="none" stroke="#0e0e0e" stroke-width=".21"/>
<path d="M25.6 132.3h-5.8v20.8h49M61.2 127.2h14.3v.5h1.2M61.2 129.7h7.6M61.2 142.4h2.3v.8" fill="none" stroke="#0e0e0e" stroke-width=".25"/>
<circle cx="19.8" cy="134.8" r=".51" fill="#0e0e0e"/>
<circle cx="19.8" cy="134.8" r=".51" fill="none" stroke="#0e0e0e" stroke-width=".21"/>
<circle cx="53.8" cy="153.1" r=".51" fill="#0e0e0e"/>
<circle cx="53.8" cy="153.1" r=".51" fill="none" stroke="#0e0e0e" stroke-width=".21"/>
<circle cx="68.8" cy="153.1" r=".51" fill="#0e0e0e"/>
<circle cx="68.8" cy="153.1" r=".51" fill="none" stroke="#0e0e0e" stroke-width=".21"/>
<path d="M19.8 134.8h5.8" fill="none" stroke="#0e0e0e" stroke-width=".25"/>
<circle cx="19.8" cy="134.8" r=".51" fill="#0e0e0e"/>
<circle cx="19.8" cy="134.8" r=".51" fill="none" stroke="#0e0e0e" stroke-width=".21"/>
<path d="M19.7 114.1v15.6h5.9M196.6 128.7v16h-4.4" fill="none" stroke="#0e0e0e" stroke-width=".25"/>
<circle cx="196.6" cy="128.7" r=".51" fill="#0e0e0e"/>
<circle cx="196.6" cy="128.7" r=".51" fill="none" stroke="#0e0e0e" stroke-width=".21"/>
<path d="M227.2 145.7h-30.9v1.6h-4.1" fill="none" stroke="#0e0e0e" stroke-width=".25"/>
<circle cx="222.5" cy="145.7" r=".51" fill="#0e0e0e"/>
<circle cx="222.5" cy="145.7" r=".51" fill="none" stroke="#0e0e0e" stroke-width=".21"/>
<path d="M222.5 128.7h-68.2v10.9h2.3M145.4 144.6l11.2 .1M192.2 157.5h13.8M156.6 172.7h-2.2v6" fill="none" stroke="#0e0e0e" stroke-width=".25"/>
<circle cx="196.6" cy="128.7" r=".51" fill="#0e0e0e"/>
<circle cx="196.6" cy="128.7" r=".51" fill="none" stroke="#0e0e0e" stroke-width=".21"/>
<circle cx="222.5" cy="128.7" r=".51" fill="#0e0e0e"/>
<circle cx="222.5" cy="128.7" r=".51" fill="none" stroke="#0e0e0e" stroke-width=".21"/>
<path d="M83.8 54.8v.6h-22.1" fill="none" stroke="#0e0e0e" stroke-width=".25"/>
<circle cx="83.8" cy="54.8" r=".51" fill="#0e0e0e"/>
<circle cx="83.8" cy="54.8" r=".51" fill="none" stroke="#0e0e0e" stroke-width=".21"/>
<g font-size="4.1" fill="#0e0e0e">
<text x="138.4" y="20.5">TRANSMISSION PULSE</text>
<text x="247.7" y="20.5">POWER IN</text>
</g>
<g font-size="4.1">
<text x="213" y="181.8">Time of Flight Pulse Generation</text>
<text x="271.1" y="189.8">RevA</text>
</g>
<g font-size="2.3">
<text x="37.9" y="11.7">1</text>
<text x="110.9" y="11.7">2</text>
<text x="184.1" y="11.7">3</text>
<text x="257.1" y="11.7">4</text>
<text x="3.9" y="33.3">A</text>
<text x="119.5" y="34">1</text>
<text x="132.1" y="34">2</text>
<text x="157.6" y="34">1</text>
<text x="254.6" y="35.3">1</text>
<text x="291.4" y="33.3">A</text>
<text x="157.4" y="39">2</text>
<text x="172.7" y="36.5">3</text>
<text x="254.6" y="37.8">2</text>
<text x="254.6" y="40.4">3</text>
<text x="194.4" y="42.2">POS</text>
<text x="194.4" y="47.3">NEG</text>
<text x="254.6" y="43">4</text>
<text x="28.2" y="60">5</text>
<text x="50" y="56.2">VDD</text>
<text x="58.7" y="54.9">8</text>
<text x="58.7" y="60">7</text>
<text x="28.1" y="62.6">4</text>
<text x="28.1" y="65.1">6</text>
<text x="33" y="61.3">CONT</text>
<text x="33" y="63.8">RESET</text>
<text x="48" y="61.3">DISCH</text>
<text x="50.2" y="63.8">OUT</text>
<text x="58.7" y="62.6">3</text>
<text x="28.1" y="67.6">2</text>
<text x="33" y="66.4">THRES</text>
<text x="33" y="68.9">TRIG</text>
<text x="50" y="76.5">GND</text>
<text x="58.7" y="75.3">1</text>
<text x="4" y="81.6">B</text>
<text x="163.6" y="80">1</text>
<text x="176.1" y="80">2</text>
<text x="291.5" y="81.6">B</text>
<text x="83.3" y="88.8" transform="rotate(-90 83.3 88.8)">1</text>
<text x="155.8" y="87.4" transform="rotate(-90 155.8 87.4)">8</text>
<text x="254.3" y="90" transform="rotate(-90 254.3 90)">8</text>
<text x="258.8" y="85">1</text>
<text x="271.3" y="85">2</text>
<text x="83.3" y="95.7" transform="rotate(-90 83.3 95.7)">2</text>
<text x="107.4" y="93.3">POS</text>
<text x="135.1" y="92">2</text>
<text x="148.1" y="91.5">2</text>
<text x="163.4" y="94">1</text>
<text x="189.4" y="94">1</text>
<text x="196.1" y="94">2</text>
<text x="212.4" y="94">1</text>
<text x="219.1" y="94">2</text>
<text x="227.2" y="94">1</text>
<text x="239.8" y="94">2</text>
<text x="246.6" y="94">6</text>
<text x="106.8" y="98.4">NEG</text>
<text x="148.2" y="96.6">3</text>
<text x="204" y="96.6" transform="rotate(-90 204 96.6)">1</text>
<text x="224.6" y="96.6" transform="rotate(-90 224.6 96.6)">1</text>
<text x="246.6" y="99.1">5</text>
<text x="261.9" y="96.6">7</text>
<text x="155.8" y="102.7" transform="rotate(-90 155.8 102.7)">4</text>
<text x="254.3" y="105.3" transform="rotate(-90 254.3 105.3)">4</text>
<text x="204" y="109.4" transform="rotate(-90 204 109.4)">2</text>
<text x="224.6" y="109.4" transform="rotate(-90 224.6 109.4)">2</text>
<text x="49.4" y="122.9">VDD</text>
<text x="58.2" y="121.6">8</text>
<text x="4" y="130">C</text>
<text x="27.6" y="129.2">4</text>
<text x="27.6" y="131.7">6</text>
<text x="27.6" y="126.7">5</text>
<text x="32.5" y="127.9">CONT</text>
<text x="32.5" y="130.5">RESET</text>
<text x="47.5" y="127.9">DISCH</text>
<text x="49.7" y="130.5">OUT</text>
<text x="58.2" y="126.7">7</text>
<text x="58.2" y="129.2">3</text>
<text x="291.5" y="130">C</text>
<text x="27.6" y="134.3">2</text>
<text x="32.5" y="133">THRES</text>
<text x="32.5" y="135.6">TRIG</text>
<text x="222.1" y="132.1" transform="rotate(-90 222.1 132.1)">1</text>
<text x="244.5" y="137.5">6</text>
<text x="276.1" y="135.6" transform="rotate(-90 276.1 135.6)">1</text>
<text x="49.4" y="143.2">GND</text>
<text x="58.2" y="141.9">1</text>
<text x="157.5" y="139.1">16</text>
<text x="163.5" y="140.4">VDD</text>
<text x="236.9" y="141.1" transform="rotate(-90 236.9 141.1)">8</text>
<text x="244.5" y="140.1">5</text>
<text x="157.5" y="149.3">10</text>
<text x="158.6" y="144.2">2</text>
<text x="158.6" y="146.8">9</text>
<text x="163.5" y="145.5">Q1</text>
<text x="163.5" y="148">Q2</text>
<text x="182.3" y="145.5">EN</text>
<text x="183" y="148">R1</text>
<text x="189.2" y="144.2">5</text>
<text x="189.2" y="146.8">3</text>
<text x="189.2" y="149.3">7</text>
<text x="222.1" y="144.9" transform="rotate(-90 222.1 144.9)">2</text>
<text x="229.2" y="145.2">7</text>
<text x="244.5" y="145.2">3</text>
<text x="276.1" y="148.5" transform="rotate(-90 276.1 148.5)">2</text>
<text x="158.8" y="151.8">1</text>
<text x="163.5" y="150.6">Q3</text>
<text x="163.5" y="153.1">Q4</text>
<text x="182.8" y="155.7">R4</text>
<text x="182.8" y="150.6">R2</text>
<text x="182.9" y="153.1">R3</text>
<text x="189.2" y="151.8">11</text>
<text x="189.2" y="154.4">15</text>
<text x="229.4" y="150.3">1</text>
<text x="244.5" y="150.3">2</text>
<text x="276.1" y="153.6" transform="rotate(-90 276.1 153.6)">1</text>
<text x="53.3" y="158.9" transform="rotate(-90 53.3 158.9)">1</text>
<text x="68.3" y="158.9" transform="rotate(-90 68.3 158.9)">1</text>
<text x="81.3" y="158.9" transform="rotate(-90 81.3 158.9)">1</text>
<text x="105.8" y="161.1">14</text>
<text x="127.3" y="161.1">7</text>
<text x="183" y="160.7">S2</text>
<text x="183.2" y="158.2">S1</text>
<text x="189.2" y="156.9">4</text>
<text x="189.2" y="159.5">6</text>
<text x="236.9" y="156.4" transform="rotate(-90 236.9 156.4)">4</text>
<text x="53.3" y="165.8" transform="rotate(-90 53.3 165.8)">2</text>
<text x="68.3" y="165.8" transform="rotate(-90 68.3 165.8)">2</text>
<text x="81.3" y="165.8" transform="rotate(-90 81.3 165.8)">2</text>
<text x="111.8" y="162.4">VCC</text>
<text x="118.7" y="162.4">GND</text>
<text x="183" y="165.8">S4</text>
<text x="183.1" y="163.3">S3</text>
<text x="189.2" y="162">12</text>
<text x="189.2" y="164.5">14</text>
<text x="276.1" y="166.5" transform="rotate(-90 276.1 166.5)">2</text>
<text x="105.8" y="173.1">14</text>
<text x="127.3" y="173.1">7</text>
<text x="158.7" y="172.2">8</text>
<text x="163.5" y="173.5">VSS</text>
<text x="4" y="178.3">D</text>
<text x="111.8" y="174.4">VCC</text>
<text x="118.7" y="174.4">GND</text>
<text x="201.9" y="178.3">Title</text>
<text x="291.4" y="178.3">D</text>
<text x="201.9" y="185.9">Size</text>
<text x="214.6" y="185.9">Number</text>
<text x="265.5" y="185.9">Revision</text>
<text x="203.2" y="189.7">A4</text>
<text x="201.9" y="193.5">Date:</text>
<text x="201.9" y="196.1">File:</text>
<text x="213.3" y="193.5">6-25-2024</text>
<text x="213.4" y="196.1">C:\Users\..\TOF_Pulse.SchDoc</text>
<text x="252.8" y="193.5">Sheet 1of2</text>
<text x="252.8" y="196.1">Drawn By: Matthew Kozlowski</text>
<text x="37.9" y="199.9">1</text>
<text x="110.9" y="199.9">2</text>
<text x="184.1" y="199.9">3</text>
<text x="257.1" y="199.9">4</text>
</g>
<g font-size="2.3" fill="#0e0e0e">
<text x="122.2" y="29.8">U1A</text>
<text x="160.3" y="32.4">U2A</text>
<text x="247.2" y="32.5">J1</text>
<text x="122.2" y="40.6">SN74HC04N</text>
<text x="192.3" y="37.5">A1</text>
<text x="160.3" y="43.1">SN74HC08N</text>
<text x="240.6" y="48">61300411821</text>
<text x="31.2" y="52.4">U3</text>
<text x="193.5" y="51.9">Tx</text>
<text x="84.6" y="59.1">VR1</text>
<text x="31.2" y="80.3">TLC555CP</text>
<text x="166.2" y="83.6">110k</text>
<text x="166.2" y="79">R1</text>
<text x="104.9" y="88.6">A2</text>
<text x="167" y="88.7">U4A</text>
<text x="261.4" y="88.6">150k</text>
<text x="261.4" y="84">R2</text>
<text x="86.6" y="91.8">C1</text>
<text x="86.6" y="94.4">3n3</text>
<text x="125.2" y="95.6">10k</text>
<text x="125.2" y="91">R3</text>
<text x="167" y="91.2">LM358P</text>
<text x="191.3" y="91.2">C2</text>
<text x="214.3" y="91.2">C3</text>
<text x="229.8" y="93">R4</text>
<text x="191.3" y="99.4">520p</text>
<text x="205.5" y="100.4">R5</text>
<text x="214.3" y="99.4">520p</text>
<text x="226.1" y="100.4">R6</text>
<text x="232.1" y="97.5">10k</text>
<text x="258.1" y="101.6">U4B</text>
<text x="109.4" y="103">Rx</text>
<text x="205.5" y="102.9">12k</text>
<text x="226.1" y="102.9">12k</text>
<text x="256.1" y="104.1">LM358P</text>
<text x="30.7" y="119">U5</text>
<text x="82.6" y="126.9">VR2</text>
<text x="161.7" y="136.6">U14</text>
<text x="223.6" y="135.9">R7</text>
<text x="239.6" y="136.1">U6</text>
<text x="223.6" y="138.5">20k</text>
<text x="277.7" y="142">90k</text>
<text x="277.7" y="139.4">R8</text>
<text x="30.7" y="147">TLC555CP</text>
<text x="56.6" y="161.9">C4</text>
<text x="71.6" y="161.9">C5</text>
<text x="84.6" y="161.9">C6</text>
<text x="110.1" y="158.6">U2E</text>
<text x="239.6" y="156.1">LM311P</text>
<text x="277.7" y="160">10k</text>
<text x="277.7" y="157.5">R9</text>
<text x="56.6" y="164.5">743n</text>
<text x="71.6" y="164.5">45n</text>
<text x="84.6" y="164.5">102n</text>
<text x="110.1" y="166.2">SN74HC08N</text>
<text x="110.1" y="170.6">U1G</text>
<text x="110.1" y="178.2">SN74HC04N</text>
<text x="161.7" y="179.8">CD4043BE</text>
</g>
<g font-size="2.3" fill="#262626">
<text x="145.5" y="28.7">Refresh</text>
<text x="260.2" y="28.4">5V</text>
<text x="266.8" y="28.4">-5V</text>
<text x="18.3" y="33.9">5V</text>
<text x="82.4" y="33.9">5V</text>
<text x="107.4" y="34">15Hz</text>
<text x="142.4" y="34">Refresh</text>
<text x="180.5" y="40.9">Tx_Pulse</text>
<text x="144.4" y="48.9">40kHz</text>
<text x="61.7" y="60">DISCH_40</text>
<text x="183" y="58.6">GND</text>
<text x="259.2" y="54.6">GND</text>
<text x="61.7" y="62.6">40kHz</text>
<text x="71.7" y="63.8">40kHz</text>
<text x="204.4" y="67.4">5V</text>
<text x="61.1" y="83.1">GND</text>
<text x="27.7" y="85.5">TRIG_40</text>
<text x="118.4" y="92">Rx 1</text>
<text x="81.4" y="103.2">GND</text>
<text x="117.9" y="107.7">GND</text>
<text x="136" y="107.7">GND</text>
<text x="18.3" y="111">5V</text>
<text x="80.4" y="112">5V</text>
<text x="241.1" y="109.7">GND</text>
<text x="156.7" y="116.2">-5V</text>
<text x="250.8" y="116.2">-5V</text>
<text x="202.1" y="121.7">GND</text>
<text x="221.1" y="124.6">5V</text>
<text x="61.2" y="126.7">DISCH_15</text>
<text x="61.2" y="129.2">15Hz</text>
<text x="71.3" y="130.5">15Hz</text>
<text x="275.3" y="126.5">5V</text>
<text x="132" y="145.4">TOF_Pulse</text>
<text x="30.7" y="152.6">TRIG_15</text>
<text x="61.1" y="150.3">GND</text>
<text x="99.9" y="152.6">5V</text>
<text x="195.5" y="156.9">Tx_Pulse</text>
<text x="220.1" y="166.8">GND</text>
<text x="232.8" y="166.2">-5V</text>
<text x="79.4" y="177.3">GND</text>
<text x="274.2" y="174.8">GND</text>
<text x="128.9" y="185.8">GND</text>
<text x="152" y="185.8">GND</text>
</g>
</svg>
